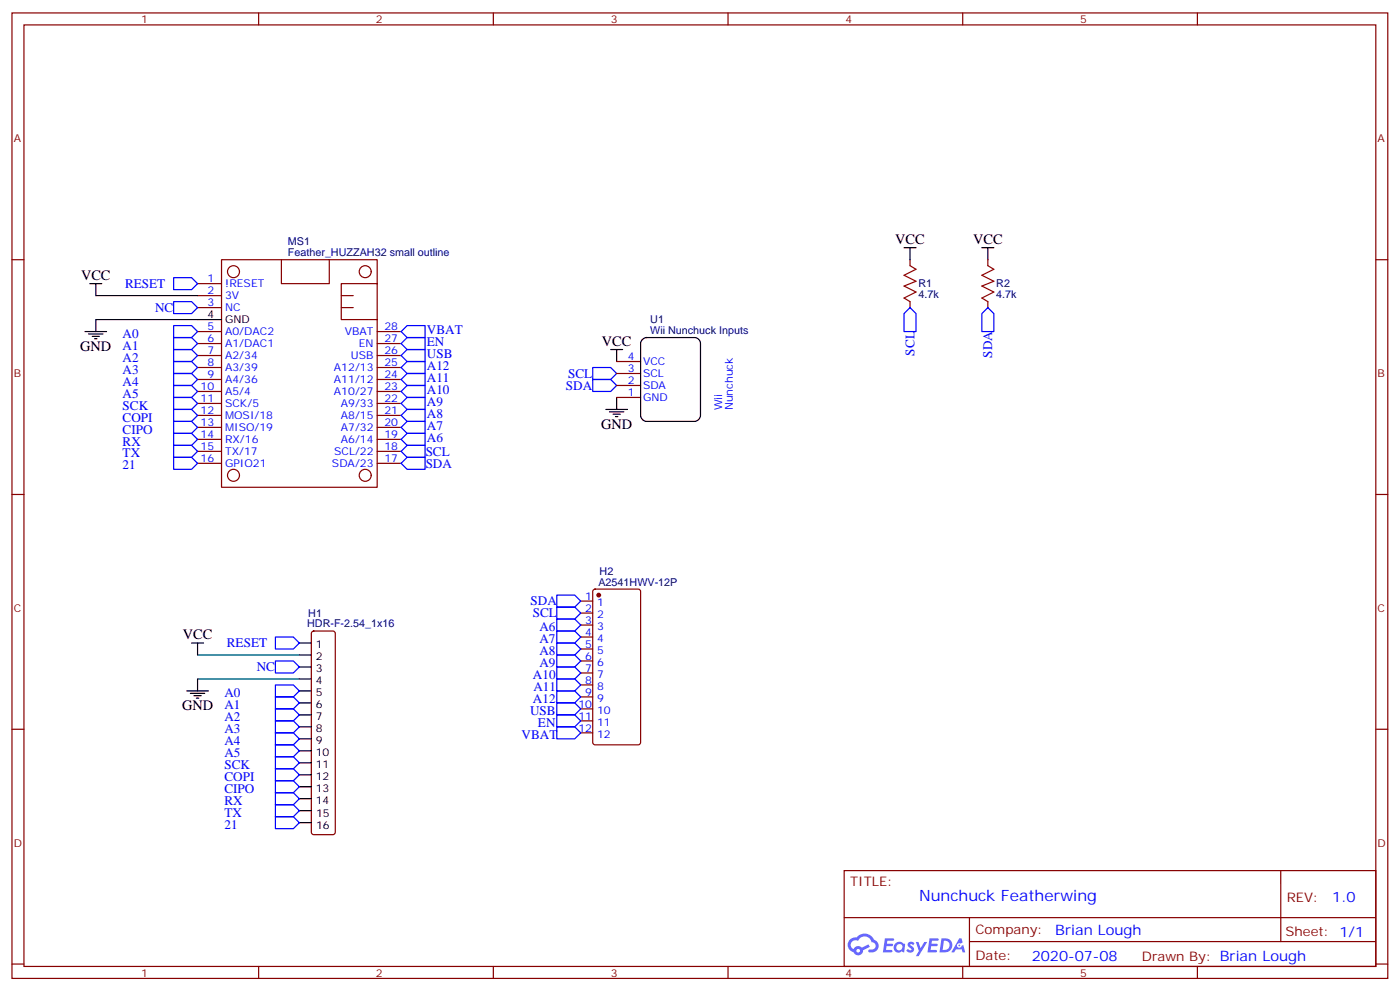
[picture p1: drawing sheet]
<svg xmlns="http://www.w3.org/2000/svg" width="412mm" height="292mm" viewBox="0 0 412 292" stroke-linecap="round" stroke-linejoin="round" font-family="sans-serif">
<g fill="none" stroke="#870000" stroke-width=".35">
<path d="M3.5 3.8h405.4v284.3h-405.4zM7.1 7.3h398.2v277.3h-398.2zM76.2 3.8v3.5M145.3 3.8v3.5M214.5 3.8v3.5M283.6 3.8v3.5M352.8 3.8v3.5M3.5 76.5h3.6M405.3 76.5h3.6M3.5 145.6h3.6M405.3 145.6h3.6M3.5 214.8h3.6"/>
<path d="M405.3 214.8h3.6M248.7 256.4h156.6v28.2h-156.6zM377.3 256.4v20.9M248.7 270.2h156.5M285.6 277.3h119.6M285.6 270.2v14.2M3.5 283.9h3.6M76.2 284.6v3.5M145.3 284.6v3.5M214.5 284.6v3.5M283.6 284.6v3.5M352.8 284.6v3.5"/>
<path d="M405.3 283.9h3.6"/>
</g>
<g fill="#5487ff">
<path d="M267.7 277.6a1.22 1.22 0 0 1 1.7 .2l-.4 .6a.47 .47 0 0 0-.3-.4 .47 .47 0 0 0-.5 .2l.1 .2a1.14 1.14 0 0 1 .8 1.8 1.14 1.14 0 0 1-1.9 0l-.2-.2 .5-.6 .7 .5a.29 .29 0 0 0 .3-.3 .29 .29 0 0 0-.2-.3 1.04 1.04 0 0 1-.6-1.7z"/>
<path d="M260.7 276.3h2.4l.3 .2-.2 .5-1.8 .1-.1 .8h1.5l.3 .4-.3 .4h-1.6l-.2 1.1h1.7l.2 .3-.2 .3-2.6 .1z"/>
<path d="M273.8 276.3h2.4l.3 .2-.1 .5-1.8 .1-.2 .8h1.6l.3 .4-.4 .4h-1.6l-.1 1.1h1.7l.2 .3-.2 .3-2.6 .1z"/>
<path d="M282.6 276.3h.7l.3 1.3-.6 .3a.69 .69 0 0 0-1 .3 .69 .69 0 0 0 .4 .9 .69 .69 0 0 0 .9-.6l.5-.2 .6 2.2h-.8l-.2-.9h-1.8l-.5 .9h-.8z"/>
<path d="M269.8 277.4h.8l.6 1.8 1.1-1.8h.9l-2.6 4.2h-.8l.9-1.5z"/>
<path d="M277.4 276.3l-.6 4.2h1.3a2.11 2.11 0 0 0 2.5-2.1 2.11 2.11 0 0 0-2.5-2.1zM278.1 277.1a1.39 1.39 0 0 1 1.7 1.4 1.39 1.39 0 0 1-1.8 1.3h-.3z"/>
<path d="M263.7 277.9a1.54 1.54 0 0 0-.1 2.2 1.54 1.54 0 0 0 2.2 .1l.6 .3 .3-2.3-.2-.3h-.4a1.49 1.49 0 0 0-2.4 0zM264 278.9a.94 .94 0 0 1 1.8 0 .94 .94 0 0 1-1.8 0z"/>
<path d="M250.4 276.7a2.18 2.18 0 0 0 1.1 3.7 1.44 1.44 0 0 0 1.6 .9 1.44 1.44 0 0 0 1.2-1.4l2-1.1-.5-.7-1.9 1a1.47 1.47 0 0 0-2.4 .4 1.39 1.39 0 0 1-.7-1.9 1.39 1.39 0 0 1 2-.5 2.12 2.12 0 0 1 2.2-1.3 2.12 2.12 0 0 1 1.9 1.7 1.14 1.14 0 0 1 1.1 1.4 1.14 1.14 0 0 1-1.7 .7 .43 .43 0 0 0-.5 .4 .43 .43 0 0 0 .4 .5 1.98 1.98 0 0 0 2.5-1.2 1.98 1.98 0 0 0-1.2-2.6 3.1 3.1 0 0 0-5.3-.6l-.9 .1zM252.3 280a.55 .55 0 0 1 1.1 0 .55 .55 0 0 1-1.1 0z"/>
<circle cx="282.6" cy="278.4" r=".26"/>
</g>
<g fill="none" stroke="#870000" stroke-width=".35">
<path d="M82.9 76.5v7h14.1v-7M268.1 76.5v1.7M291 76.5v1.7M58.2 87.1h7.1M58.2 90.6h7.1M58.2 83.5h7.1M58.2 97.6h7.1M100.5 87.1h3.6M100.5 90.6h3.6M111.1 83.5v60h-45.8v-67h45.8v7h-10.6v10.6h10.6M111.1 97.6h7.1M268.1 88.8v1.8"/>
<path d="M291 88.8v1.8M58.2 101.2h7.1M58.2 104.7h7.1M58.2 108.2h7.1M58.2 111.8h7.1M58.2 115.3h7.1M58.2 118.8h7.1M111.1 101.2h7.1M111.1 104.7h7.1M111.1 108.2h7.1M111.1 111.8h7.1M111.1 115.3h7.1"/>
<path d="M111.1 118.8h7.1M181.7 117.1h7M181.7 113.5h7M181.7 110h7M181.7 106.5h7M58.2 122.3h7.1M58.2 125.9h7.1M58.2 129.4h7.1M58.2 132.9h7.1M58.2 136.5h7.1M111.1 122.3h7.1M111.1 125.9h7.1"/>
<path d="M111.1 129.4h7.1M111.1 132.9h7.1M111.1 136.5h7.1M171.1 177h3.5M174.9 173.7l.4-.2h12.7l.7 .4v44.8l-.4 .6-13 .1-.6-.5-.1-44.7zM92 186l.4-.2h5.7l.5 .2 .2 .5v58.6l-.3 .5-.4 .2h-5.7l-.5-.2-.2-.5v-58.6zM171.1 180.6h3.5M171.1 184.1h3.5M171.1 187.6h3.5M171.1 191.1h3.5M171.1 194.7h3.5M171.1 198.2h3.5"/>
<path d="M171.1 201.7h3.5M171.1 205.2h3.5M171.1 208.8h3.5M171.1 212.3h3.5M171.1 215.8h3.5"/>
<circle cx="68.8" cy="80" r="1.76"/>
<circle cx="107.6" cy="80" r="1.76"/>
<circle cx="68.8" cy="140" r="1.76"/>
<circle cx="107.6" cy="140" r="1.76"/>
</g>
<g fill="none" stroke="#000" stroke-width=".35">
<path d="M266.3 73h3.6M268.1 73v3.5M289.3 73h3.5M291 73v3.5M25 97.6h6.4M26.1 98.4h4.2M26.5 83.5h3.5M27.2 99.1h2.1M27.9 99.8h.7M28.2 83.5v3.6M28.2 94.1v3.5M58.2 94.1h7.1"/>
<path d="M189.3 99.9l1.2-.5h14.1a1.76 1.76 0 0 1 1.8 1.8v21.1a1.89 1.89 0 0 1-1.8 1.8h-14.1a1.89 1.89 0 0 1-1.8-1.8v-21.1zM179.9 102.9h3.5M181.7 102.9v3.6M181.7 117.1v3.5M178.5 120.6h6.4M179.6 121.3h4.2M180.6 122h2.1M181.3 122.7h.7M56.4 189.4h3.6M58.2 189.4v3.5M58.2 200v3.5M88.2 189.4h3.5"/>
<path d="M88.2 192.9h3.5M88.2 196.4h3.5M88.2 200h3.5M55 203.5h6.4M56.1 204.2h4.2M57.1 204.9h2.2M57.9 205.6h.7M88.2 203.5h3.5M88.2 207h3.5M88.2 210.5h3.5M88.2 214.1h3.5M88.2 217.6h3.5"/>
<path d="M88.2 221.1h3.5M88.2 224.6h3.5M88.2 228.2h3.5M88.2 231.7h3.5M88.2 235.2h3.5M88.2 238.8h3.5M88.2 242.3h3.5"/>
</g>
<g fill="none" stroke="#00f" stroke-width=".35">
<path d="M51.2 81.8h5.2l1.8 1.7-1.8 1.8h-5.2zM51.2 88.8h5.2l1.8 1.8-1.8 1.8h-5.2zM51.2 95.9h5.2l1.8 1.7-1.8 1.8h-5.2zM51.2 99.4h5.2l1.8 1.8-1.8 1.7h-5.2zM118.2 97.6l1.7-1.7h5.3v3.5h-5.3zM266.3 92.4l1.8-1.8 1.8 1.8v5.2h-3.6zM291 90.6l1.8 1.8v5.2h-3.5v-5.2zM51.2 102.9h5.2l1.8 1.8-1.8 1.8h-5.2zM51.2 106.5h5.2l1.8 1.7-1.8 1.8h-5.2zM51.2 110h5.2l1.8 1.8-1.8 1.7h-5.2zM51.2 113.5h5.2l1.8 1.8-1.8 1.8h-5.2zM51.2 117.1h5.2l1.8 1.7-1.8 1.8h-5.2z"/>
<path d="M118.2 101.2l1.7-1.8h5.3v3.5h-5.3zM118.2 108.2l1.7-1.7h5.3v3.5h-5.3zM118.2 111.8l1.7-1.8h5.3v3.5h-5.3zM118.2 115.3l1.7-1.8h5.3v3.6h-5.3zM118.2 118.8l1.7-1.7h5.3v3.5h-5.3zM119.9 102.9h5.3v3.6h-5.3l-1.7-1.8zM174.6 108.2h5.3l1.8 1.8-1.8 1.8h-5.3zM174.6 111.8h5.3l1.8 1.7-1.8 1.8h-5.3zM51.2 120.6h5.2l1.8 1.7-1.8 1.8h-5.2zM51.2 124.1h5.2l1.8 1.8-1.8 1.7h-5.2zM51.2 127.6h5.2l1.8 1.8-1.8 1.8h-5.2zM51.2 131.2h5.2l1.8 1.7-1.8 1.8h-5.2z"/>
<path d="M51.2 134.7h5.2l1.8 1.8-1.8 1.7h-5.2zM118.2 136.5l1.7-1.8h5.3v3.5h-5.3zM118.2 132.9l1.7-1.7h5.3v3.5h-5.3zM118.2 125.9l1.7-1.8h5.3v3.5h-5.3zM118.2 129.4l1.7-1.8h5.3v3.6h-5.3zM119.9 120.6h5.3v3.5h-5.3l-1.7-1.8zM164 178.8h5.3l1.8 1.8-1.8 1.7h-5.3zM164 175.3h5.3l1.8 1.7-1.8 1.8h-5.3zM81.1 194.7h5.3l1.8 1.7-1.8 1.8h-5.3zM81.1 187.6h5.3l1.8 1.8-1.8 1.7h-5.3zM164 182.3h5.3l1.8 1.8-1.8 1.7h-5.3zM164 185.8h5.3l1.8 1.8-1.8 1.8h-5.3z"/>
<path d="M164 189.4h5.3l1.8 1.7-1.8 1.8h-5.3zM164 192.9h5.3l1.8 1.8-1.8 1.7h-5.3zM164 196.4h5.3l1.8 1.8-1.8 1.8h-5.3zM164 200h5.3l1.8 1.7-1.8 1.8h-5.3zM81.1 201.7h5.3l1.8 1.8-1.8 1.7h-5.3zM81.1 205.2h5.3l1.8 1.8-1.8 1.8h-5.3zM81.1 208.8h5.3l1.8 1.7-1.8 1.8h-5.3zM81.1 212.3h5.3l1.8 1.8-1.8 1.7h-5.3zM81.1 215.8h5.3l1.8 1.8-1.8 1.8h-5.3zM81.1 219.4h5.3l1.8 1.7-1.8 1.8h-5.3zM164 203.5h5.3l1.8 1.7-1.8 1.8h-5.3zM164 207h5.3l1.8 1.8-1.8 1.7h-5.3z"/>
<path d="M164 210.5h5.3l1.8 1.8-1.8 1.8h-5.3zM164 214.1h5.3l1.8 1.7-1.8 1.8h-5.3zM81.1 222.9h5.3l1.8 1.7-1.8 1.8h-5.3zM81.1 226.4h5.3l1.8 1.8-1.8 1.7h-5.3zM81.1 229.9h5.3l1.8 1.8-1.8 1.8h-5.3zM81.1 233.5h5.3l1.8 1.7-1.8 1.8h-5.3zM81.1 237h5.3l1.8 1.8-1.8 1.7h-5.3zM81.1 240.5h5.3l1.8 1.8-1.8 1.8h-5.3z"/>
</g>
<path d="M28.2 87.1h30M28.2 94.1h30M58.2 192.9h30M58.2 200h30" fill="none" stroke="#008700" stroke-width=".35"/>
<path d="M268.1 78.2l1.8 1.1-3.6 1.8 3.6 1.7-3.6 1.4 3.6 1.8-3.6 1.8 1.8 1M291 78.2l1.8 1.1-3.5 1.8 3.5 1.7-3.5 1.4 3.5 1.8-3.5 1.8 1.7 1" fill="none" stroke="#a10000" stroke-width=".35"/>
<circle cx="176.4" cy="175.3" r=".53" fill="#870000" stroke="#870000" stroke-width=".35"/>
<text font-size="4.6" fill="#00f" x="270.8" y="265.4">Nunchuck Featherwing</text>
<g font-size="4.2">
<text x="263.8" y="71.8">VCC</text>
<text x="286.7" y="71.8">VCC</text>
<text x="23.9" y="82.4">VCC</text>
<text x="177.3" y="101.8">VCC</text>
<text x="23.6" y="103.3">GND</text>
<text x="177.1" y="126.2">GND</text>
<text x="53.9" y="188.3">VCC</text>
<text x="53.6" y="209.1">GND</text>
</g>
<g font-size="4.2" fill="#00f">
<text x="392.5" y="265.7">1.0</text>
<text x="310.9" y="275.2">Brian Lough</text>
<text x="304" y="283">2020-07-08</text>
</g>
<g font-size="3.9" fill="#00f">
<text x="36.9" y="84.8">RESET</text>
<text x="45.7" y="91.9">NC</text>
<text x="36.1" y="99.5">A0</text>
<text x="125.8" y="98.4">VBAT</text>
<text x="125.8" y="101.9">EN</text>
<text x="36.1" y="103">A1</text>
<text x="36.1" y="106.5">A2</text>
<text x="125.8" y="105.4">USB</text>
<text x="269.4" y="104.7" transform="rotate(-90 269.4 104.7)">SCL</text>
<text x="292.3" y="105.4" transform="rotate(-90 292.3 105.4)">SDA</text>
<text x="36.1" y="110">A3</text>
<text x="36.1" y="113.6">A4</text>
<text x="125.8" y="109">A12</text>
<text x="125.8" y="112.5">A11</text>
<text x="167.4" y="111.3">SCL</text>
<text x="36.1" y="117.1">A5</text>
<text x="125.8" y="116">A10</text>
<text x="125.8" y="119.6">A9</text>
<text x="166.7" y="114.8">SDA</text>
<text x="36.1" y="120.6">SCK</text>
<text x="36.1" y="124.1">COPI</text>
<text x="125.8" y="123.1">A8</text>
<text x="36.1" y="127.7">CIPO</text>
<text x="36.1" y="131.2">RX</text>
<text x="125.8" y="126.6">A7</text>
<text x="125.8" y="130.1">A6</text>
<text x="36.1" y="134.7">TX</text>
<text x="125.4" y="137.8">SDA</text>
<text x="125.4" y="134.2">SCL</text>
<text x="36.1" y="138.3">21</text>
<text x="156.3" y="178.3">SDA</text>
<text x="157" y="181.8">SCL</text>
<text x="158.9" y="186">A6</text>
<text x="66.8" y="190.6">RESET</text>
<text x="158.9" y="189.5">A7</text>
<text x="75.7" y="197.7">NC</text>
<text x="158.9" y="193">A8</text>
<text x="158.9" y="196.5">A9</text>
<text x="157" y="200.1">A10</text>
<text x="157.2" y="203.6">A11</text>
<text x="66.1" y="205.3">A0</text>
<text x="66.1" y="208.8">A1</text>
<text x="157" y="207.1">A12</text>
<text x="66.1" y="212.3">A2</text>
<text x="66.1" y="215.9">A3</text>
<text x="156.2" y="210.6">USB</text>
<text x="158.5" y="214.2">EN</text>
<text x="66.1" y="219.4">A4</text>
<text x="153.7" y="217.7">VBAT</text>
<text x="66.1" y="222.9">A5</text>
<text x="66.1" y="226.5">SCK</text>
<text x="66.1" y="230">COPI</text>
<text x="66.1" y="233.5">CIPO</text>
<text x="66.1" y="237">RX</text>
<text x="66.1" y="240.6">TX</text>
<text x="66.1" y="244.1">21</text>
</g>
<g font-size="3.9" fill="#800">
<text x="250.5" y="261">TITLE:</text>
<text x="379.1" y="265.7">REV:</text>
<text x="287.4" y="275.2">Company:</text>
<text x="378.7" y="275.8">Sheet: 1/1</text>
<text x="287.4" y="282.9">Date:</text>
<text x="336.4" y="282.9">Drawn By: Brian Lough</text>
</g>
<g font-size="3.2" fill="#800">
<text x="41.6" y="6.8">1</text>
<text x="110.8" y="6.8">2</text>
<text x="179.9" y="6.8">3</text>
<text x="249.1" y="6.8">4</text>
<text x="318.2" y="6.8">5</text>
<text x="4.1" y="41.9">A</text>
<text x="405.9" y="41.9">A</text>
<text x="4.1" y="111.1">B</text>
<text x="405.9" y="111.1">B</text>
<text x="4.1" y="180.2">C</text>
<text x="405.9" y="180.2">C</text>
<text x="4.1" y="249.3">D</text>
<text x="405.9" y="249.3">D</text>
<text x="41.6" y="287.6">1</text>
<text x="110.8" y="287.6">2</text>
<text x="179.9" y="287.6">3</text>
<text x="249.1" y="287.6">4</text>
<text x="318.2" y="287.6">5</text>
</g>
<g font-size="3.2" fill="#000080">
<text x="84.8" y="75.4">Feather_HUZZAH32 small outline</text>
<text x="84.8" y="72.2">MS1</text>
<text x="270.6" y="87.8">4.7k</text>
<text x="270.6" y="84.6">R1</text>
<text x="293.5" y="87.8">4.7k</text>
<text x="293.5" y="84.6">R2</text>
<text x="191.6" y="95.2">U1</text>
<text x="191.6" y="98.4">Wii Nunchuck Inputs</text>
<text x="176.3" y="172.4">A2541HWV-12P</text>
<text x="176.7" y="169.3">H2</text>
<text x="90.5" y="184.8">HDR-F-2.54_1x16</text>
<text x="90.8" y="181.6">H1</text>
</g>
<g font-size="3.2" fill="#00f">
<text x="61.1" y="83.2">1</text>
<text x="61.1" y="86.7">2</text>
<text x="66.3" y="84.6">!RESET</text>
<text x="66.3" y="88.1">3V</text>
<text x="61.1" y="90.2">3</text>
<text x="66.3" y="91.7">NC</text>
<text x="61.1" y="97.3">5</text>
<text x="61.1" y="100.8">6</text>
<text x="66.3" y="98.7">A0/DAC2</text>
<text x="101.6" y="98.7">VBAT</text>
<text x="113.2" y="100.8">27</text>
<text x="113.2" y="97.3">28</text>
<text x="61.1" y="104.4">7</text>
<text x="61.1" y="107.9">8</text>
<text x="66.3" y="102.2">A1/DAC1</text>
<text x="66.3" y="105.8">A2/34</text>
<text x="103.4" y="105.8">USB</text>
<text x="105.7" y="102.2">EN</text>
<text x="113.2" y="107.9">25</text>
<text x="113.2" y="104.4">26</text>
<text x="185" y="106.1">4</text>
<text x="189.4" y="107.5">VCC</text>
<text x="61.1" y="111.4">9</text>
<text x="66.3" y="109.3">A3/39</text>
<text x="66.3" y="112.8">A4/36</text>
<text x="98.4" y="112.8">A11/12</text>
<text x="98.4" y="109.3">A12/13</text>
<text x="113.2" y="111.4">24</text>
<text x="185" y="113.2">2</text>
<text x="185" y="109.6">3</text>
<text x="189.4" y="111.1">SCL</text>
<text x="59.1" y="114.9">10</text>
<text x="59.1" y="118.5">11</text>
<text x="66.3" y="116.3">A5/4</text>
<text x="66.3" y="119.9">SCK/5</text>
<text x="98.4" y="116.3">A10/27</text>
<text x="100.4" y="119.9">A9/33</text>
<text x="113.2" y="118.5">22</text>
<text x="113.2" y="114.9">23</text>
<text x="185" y="116.7">1</text>
<text x="189.4" y="118.1">GND</text>
<text x="189.4" y="114.6">SDA</text>
<text x="59.1" y="122">12</text>
<text x="59.1" y="125.5">13</text>
<text x="66.3" y="123.4">MOSI/18</text>
<text x="100.4" y="123.4">A8/15</text>
<text x="113.2" y="122">21</text>
<text x="113.2" y="125.5">20</text>
<text x="212.7" y="120.9" transform="rotate(-90 212.7 120.9)">Wii</text>
<text x="215.9" y="120.9" transform="rotate(-90 215.9 120.9)">Nunchuck</text>
<text x="59.1" y="129">14</text>
<text x="66.3" y="126.9">MISO/19</text>
<text x="66.3" y="130.5">RX/16</text>
<text x="100.4" y="130.5">A6/14</text>
<text x="100.4" y="126.9">A7/32</text>
<text x="113.2" y="129">19</text>
<text x="59.1" y="132.6">15</text>
<text x="59.1" y="136.1">16</text>
<text x="66.3" y="134">TX/17</text>
<text x="66.3" y="137.5">GPIO21</text>
<text x="97.8" y="137.5">SDA/23</text>
<text x="98.4" y="134">SCL/22</text>
<text x="113.2" y="136.1">17</text>
<text x="113.2" y="132.6">18</text>
<text x="172.4" y="176.7">1</text>
<text x="175.9" y="178.4">1</text>
<text x="172.4" y="180.2">2</text>
<text x="172.4" y="183.7">3</text>
<text x="175.9" y="182">2</text>
<text x="175.9" y="185.5">3</text>
<text x="172.4" y="187.3">4</text>
<text x="172.4" y="190.8">5</text>
<text x="175.9" y="189">4</text>
<text x="172.4" y="194.3">6</text>
<text x="172.4" y="197.8">7</text>
<text x="175.9" y="192.5">5</text>
<text x="175.9" y="196.1">6</text>
<text x="172.4" y="201.4">8</text>
<text x="175.9" y="199.6">7</text>
<text x="175.9" y="203.1">8</text>
<text x="170.4" y="208.4">10</text>
<text x="172.4" y="204.9">9</text>
<text x="175.9" y="206.7">9</text>
<text x="170.4" y="211.9">11</text>
<text x="170.4" y="215.5">12</text>
<text x="175.9" y="210.2">10</text>
<text x="175.9" y="213.7">11</text>
<text x="175.9" y="217.2">12</text>
</g>
<g font-size="3.2">
<text x="61.1" y="93.8">4</text>
<text x="66.3" y="95.2">GND</text>
<text x="93" y="190.8">1</text>
<text x="93" y="194.3">2</text>
<text x="93" y="197.8">3</text>
<text x="93" y="201.4">4</text>
<text x="93" y="204.9">5</text>
<text x="93" y="208.4">6</text>
<text x="93" y="211.9">7</text>
<text x="93" y="215.5">8</text>
<text x="93" y="219">9</text>
<text x="93" y="222.5">10</text>
<text x="93" y="226.1">11</text>
<text x="93" y="229.6">12</text>
<text x="93" y="233.1">13</text>
<text x="93" y="236.6">14</text>
<text x="93.1" y="240.5">15</text>
<text x="93.1" y="244.1">16</text>
</g>
</svg>
